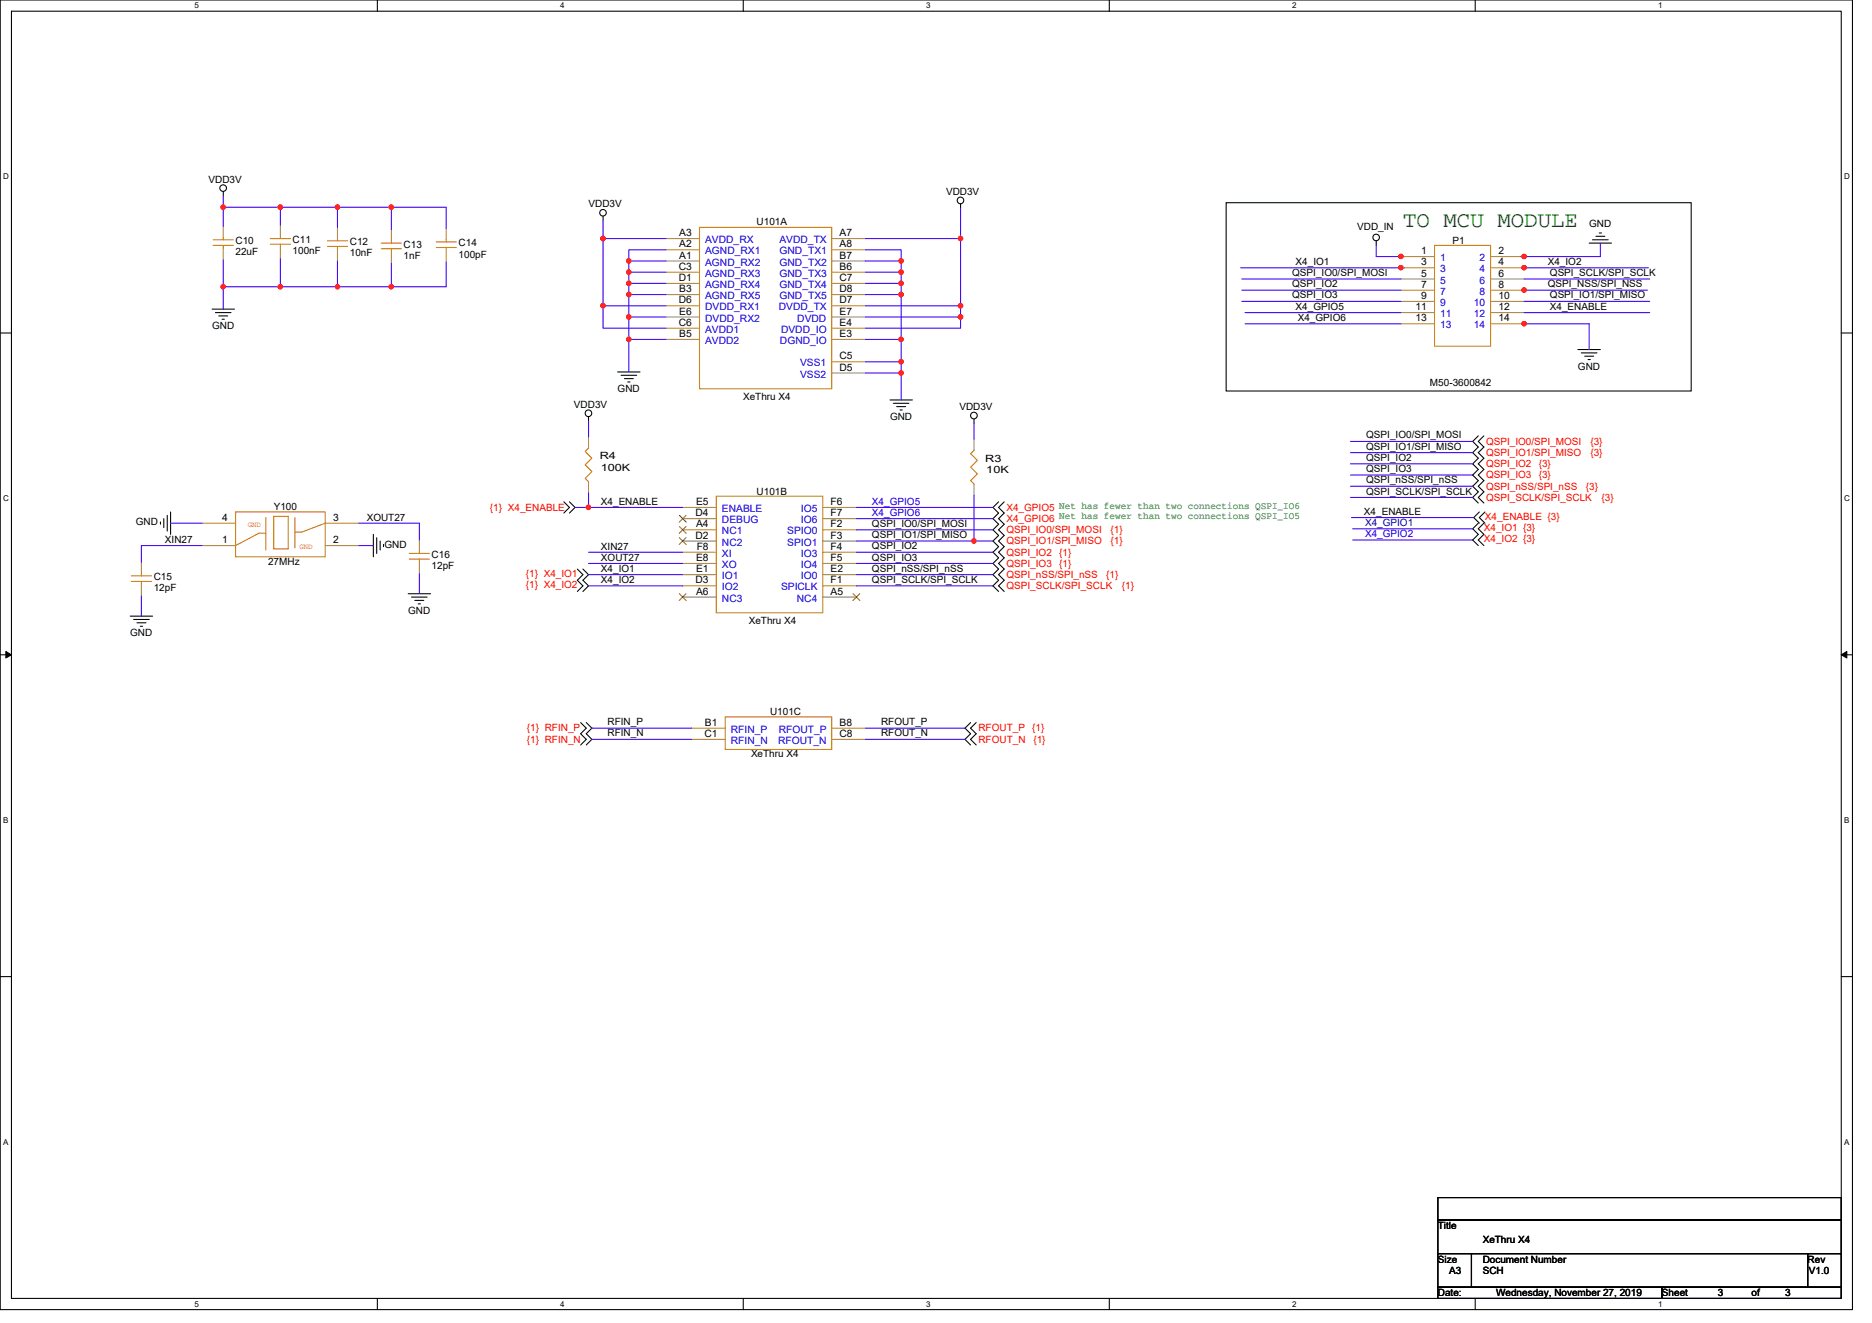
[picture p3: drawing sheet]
<svg xmlns="http://www.w3.org/2000/svg" width="297mm" height="210mm" viewBox="0 0 297 210" stroke-linecap="round" stroke-linejoin="round" font-family="sans-serif">
<path d="M0 0h293.9v207.9h-293.9zM1.8 1.8h290.4v204.3h-290.4z" fill="none" stroke="#000" stroke-width=".17"/>
<g fill="#fff">
<path d="M30.8 .2h.7v1.4h-.7z"/>
<path d="M30.8 206.3h.7v1.4h-.7z"/>
</g>
<path d="M59.9 0v1.8M59.9 206.1v1.8" fill="none" stroke="#000" stroke-width=".17"/>
<g fill="#fff">
<path d="M88.9 .2h.7v1.4h-.7z"/>
<path d="M88.9 206.3h.7v1.4h-.7z"/>
</g>
<path d="M117.9 0v1.8M117.9 206.1v1.8" fill="none" stroke="#000" stroke-width=".17"/>
<g fill="#fff">
<path d="M147 .2h.7v1.4h-.7z"/>
<path d="M147 206.3h.7v1.4h-.7z"/>
</g>
<path d="M176 0v1.8M176 206.1v1.8" fill="none" stroke="#000" stroke-width=".17"/>
<g fill="#fff">
<path d="M205 .2h.7v1.4h-.7z"/>
<path d="M205 206.3h.7v1.4h-.7z"/>
</g>
<path d="M234.1 0v1.8M234.1 206.1v1.8" fill="none" stroke="#000" stroke-width=".17"/>
<g fill="#fff">
<path d="M263.1 .2h.7v1.4h-.7z"/>
<path d="M263.1 206.3h.7v1.4h-.7z"/>
<path d="M.5 27.3h.9v1.4h-.9z"/>
<path d="M292.6 27.3h.9v1.4h-.9z"/>
<path d="M.5 78.4h.9v1.4h-.9z"/>
<path d="M292.6 78.4h.9v1.4h-.9z"/>
</g>
<path d="M0 52.9h1.8M292.2 52.9h1.7" fill="none" stroke="#000" stroke-width=".17"/>
<g fill="#fff">
<path d="M.5 129.5h.8v1.4h-.8z"/>
<path d="M292.6 129.5h.9v1.4h-.9z"/>
</g>
<path d="M0 103.9h1.8M292.2 103.9h1.7" fill="none" stroke="#000" stroke-width=".17"/>
<path d="M.9 103.4l.9 .5-.9 .5zM292.2 103.9l.8-.5v1z" fill="#000" stroke="#000" stroke-width=".16"/>
<g fill="#fff">
<path d="M.5 180.5h.8v1.4h-.8z"/>
<path d="M292.6 180.5h.9v1.4h-.9z"/>
</g>
<g fill="none" stroke="#000" stroke-width=".17">
<path d="M35.4 30.4v.7M95.7 34.3v.7M152.4 32.4v.7M194.6 32.2h73.7v29.9h-73.7zM218.4 38.2v.7M252.2 38.6h3.5M252.7 38.1h2.5M253.2 37.5h1.5M253.8 37h.3M33.7 49.1h3.5M34.2 49.6h2.5M34.7 50.1h1.4"/>
<path d="M35.2 50.7h.4M98 59h3.6M98.5 59.6h2.5M250.4 55.5h3.5M250.9 56h2.5M251.5 56.5h1.4M252 57.1h.3M89.5 79.7l.9 .8-.9 .9M90.4 79.7l.8 .8-.8 .9M93.4 66.1v.7M99.1 60.1h1.4M99.6 60.6h.4"/>
<path d="M141.2 63.5h3.6M141.7 64h2.5M142.3 64.5h1.4M142.8 65.1h.4M154.6 66.5v.7M158.5 79.7l-.9 .8 .9 .9-.9 .9 .9 .9-.9 .9 .9 .9-.9 .9 .9 .9-.9 .9 .9 .8-.9 .9 .9 .9-.9 .9 .9 .9-.9 .9 .9 .9M159.3 79.7l-.8 .8 .8 .9-.8 .9 .8 .9-.8 .9 .8 .9-.8 .9 .8 .9-.8 .9 .8 .8-.8 .9 .8 .9-.8 .9 .8 .9-.8 .9 .8 .9M234.6 69.2l-.9 .9 .9 .9-.9 .8 .9 .9-.9 .9 .9 .9-.9 .9 .9 .9-.9 .9 .9 .9-.9 .9 .9 .8M235.5 69.2l-.9 .9 .9 .9-.9 .8 .9 .9-.9 .9 .9 .9-.9 .9 .9 .9-.9 .9 .9 .9-.9 .9 .9 .8M20.7 97.8h3.5M21.2 98.3h2.5M21.7 98.8h1.5"/>
<path d="M22.3 99.4h.3M25.5 82.8v.4M26 82.3v1.4M26.5 81.8v2.5M27.1 81.3v3.5M59.2 84.8v3.6M59.8 85.3v2.5M60.3 85.9v1.4M60.9 86.4v.4M64.8 94.2h3.5M65.3 94.8h2.5M65.8 95.3h1.4"/>
<path d="M66.4 95.8h.3M91.6 90.3l.9 .9-.9 .9 .9 .9-.9 .9M92.5 90.3l.9 .9-.9 .9 .9 .9-.9 .9M234.6 83l-.9 .9 .9 .9-.9 .9 .9 .9M234.7 81.3l-.9 .8 .9 .9M235.5 83l-.9 .9 .9 .9-.9 .9 .9 .9M235.6 81.3l-.9 .8 .9 .9M92.1 114.7l.9 .9-.9 .9 .9 .8-.9 .9M93 114.7l.9 .9-.9 .9 .9 .8-.9 .9M154 114.7l-.9 .9 .9 .9-.9 .8 .9 .9M154.9 114.7l-.9 .9 .9 .9-.9 .8 .9 .9M0 155h1.8"/>
<path d="M292.2 155h1.7M228.2 190.1h64v3.5h-64zM228.2 193.6h64v5.4h-64zM228.2 199h5.3v5.3h-5.3zM233.5 199h53.3v5.3h-53.3zM286.8 199h5.4v5.3h-5.4zM228.2 204.3h35.5v1.8h-35.5zM263.7 204.3h28.5v1.8h-28.5z"/>
<circle cx="35.4" cy="29.9" r=".52"/>
<circle cx="95.7" cy="33.8" r=".52"/>
<circle cx="152.4" cy="31.8" r=".53"/>
<circle cx="218.4" cy="37.7" r=".52"/>
<circle cx="93.4" cy="65.6" r=".53"/>
<circle cx="154.5" cy="66" r=".53"/>
</g>
<g fill="none" stroke="#cc8006" stroke-width=".17">
<path d="M33.8 38.9h3.2M33.8 38.1h3.2M35.4 37.7v.4M35.4 38.9v.6M42.9 38.8h3.2M42.9 37.9h3.2M44.5 37.5v.4M44.5 38.8v.5M52 39.1h3.2M52 38.2h3.2M53.5 37.9v.3M53.5 39.1v.5"/>
<path d="M60.5 39.5h3.2M60.5 38.6h3.2M62.1 38.2v.4M62.1 39.5v.5M69.2 39.3h3.2M69.2 38.4h3.2M70.8 38.1v.3M70.8 39.3v.5M111 36.1h21v25.6h-21zM227.6 38.9h8.9v16h-8.9zM93.4 71.1l-.5 .5 1 1.1-1 1.1 1 1-1 1.1 .5 .6M113.7 78.8h16.9v18.5h-16.9z"/>
<path d="M154.6 71.5l-.6 .5 1.1 1.1-1.1 1 1.1 1.1-1.1 1.1 .6 .5M20.8 92.3h3.2M20.8 91.4h3.2M22.4 91v.4M22.4 92.3v.5M37.4 81.3h14.2v7.1h-14.2zM42.2 82.1v5.2M42.2 84.6h-1.1l-3.7 2M43.4 82h2.3v5.1h-2.3zM46.8 82.1v4.9M51.6 83l-3.7 1.5h-1.1M64.9 88.7h3.2"/>
<path d="M64.9 87.8h3.2M66.5 87.5v.3M66.5 88.7v.6M115.1 113.8h16.9v5.2h-16.9z"/>
</g>
<g fill="none" stroke="#a84" stroke-width=".17">
<path d="M35.4 35.9v1.8M35.4 39.5v1.8M44.5 35.7v1.8M44.5 39.3v1.8M53.5 36.1v1.8M53.5 39.6v1.8M62.1 36.4v1.8M70.8 36.3v1.8M70.8 39.8v1.8M105.7 37.9h5.3M105.7 39.6h5.3M132 37.9h5.3"/>
<path d="M132 39.6h5.3M62.1 40v1.8M105.7 41.4h5.3M105.7 43.2h5.3M105.7 45h5.3M105.7 46.8h5.3M105.7 48.5h5.3M105.7 50.3h5.3M105.7 52.1h5.3M105.7 53.9h5.3M132 41.4h5.3M132 43.2h5.3"/>
<path d="M132 45h5.3M132 46.8h5.3M132 48.5h5.3M132 50.3h5.3M132 52.1h5.3M132 53.9h5.3M132 57.4h5.3M132 59.2h5.3M222.3 40.7h5.3M222.3 42.5h5.3M222.3 44.3h5.3M222.3 46.1h5.3"/>
<path d="M222.3 47.8h5.3M222.3 49.6h5.3M222.3 51.4h5.3M236.5 40.7h5.3M236.5 42.5h5.3M236.5 44.3h5.3M236.5 46.1h5.3M236.5 47.8h5.3M236.5 49.6h5.3M236.5 51.4h5.3M93.4 76.5v1.7M93.4 69.3v1.8"/>
<path d="M154.6 76.8v1.8M154.6 69.7v1.8M22.4 89.3v1.7M22.4 92.8v1.8M32 86.6h5.4M32 83h5.4M51.6 86.6h5.3M51.6 83h5.3M66.5 85.7v1.8M66.5 89.3v1.7M108.3 80.5h5.4M108.3 82.3h5.4"/>
<path d="M108.3 84.1h5.4M108.3 85.9h5.4M108.3 87.7h5.4M108.3 89.4h5.4M108.3 91.2h5.4M108.3 93h5.4M108.3 94.8h5.4M130.6 80.5h5.3M130.6 82.3h5.3M130.6 84.1h5.3M130.6 85.9h5.3M130.6 87.7h5.3"/>
<path d="M130.6 89.4h5.3M130.6 91.2h5.3M130.6 93h5.3M130.6 94.8h5.3M109.7 115.6h5.4M109.7 117.3h5.4M132 115.6h5.3M132 117.3h5.3"/>
</g>
<path d="M107.8 81.8l1.1 1.1M107.8 83.6l1.1 1M107.8 85.3l1.1 1.1M107.8 94.2l1.1 1.1M108.9 81.8l-1.1 1.1M108.9 83.6l-1.1 1M108.9 85.3l-1.1 1.1M108.9 94.2l-1.1 1.1M135.4 94.2l1 1.1M136.4 94.2l-1.1 1.1" fill="none" stroke="#804000" stroke-width=".16"/>
<g fill="none" stroke="#4200ff" stroke-width=".17">
<path d="M35.4 31.1v1.8M35.4 32.9v3M35.4 32.9h9.1M53.5 32.9h-9v2.8M62.1 32.9h-8.6v3.2M70.8 36.3v-3.4h-8.7v3.5M95.7 35v2.9M95.7 37.9v10.6M95.7 37.9h10M105.7 39.6h-5.9v1.8M137.3 37.9h15.1M137.3 39.6h5.7v1.8"/>
<path d="M152.4 33.1v4.8M152.4 37.9v10.6M218.4 38.9v1.8h4.1M253.9 38.6v2.1h-12.6M35.4 45.5v3.6M35.4 41.3v4.2M35.4 45.5h9.1M44.5 41.1v4.4h9M53.5 41.4v4.1h8.6M70.8 41.6v3.9h-8.7v-3.7M95.7 48.5v3.6h10M95.7 48.5h10"/>
<path d="M99.8 43.2h5.9M99.8 45h5.9M99.8 46.8h5.9M99.8 43.2v1.8M99.8 45v1.8M99.8 46.8v3.5M105.7 41.4h-5.9v1.8M105.7 50.3h-5.9v3.6M105.7 53.9h-5.9v5.1M137.3 48.5h15.1M137.3 50.3h15.1M137.3 59.2h5.7v4.3"/>
<path d="M137.3 57.4h5.7M137.3 53.9h5.7v3.5M137.3 46.8h5.7v7.1M137.3 45h5.7M137.3 43.2h5.7M137.3 41.4h5.7v1.8M143 57.4v1.8M143 45v1.8M143 43.2v1.8M152.4 48.5v1.8M152.4 50.3v1.8h-15.1M196.9 42.5h25.9"/>
<path d="M197 44.3h25.3M197 46.1h25.3M197 47.8h25.3M197.6 51.4h24.7M197.6 49.6h24.7M241.5 51.4h10.7v4.1M241.5 46.1h19.9M241.7 42.5h19.9M241.8 49.6h20M241.8 47.8h20M241.8 44.3h20M93.4 66.8v2.5"/>
<path d="M93.4 78.2v2.3M154.6 78.6v7.3h3M154.6 67.2v2.5M214.3 70.1h19.4M214.3 71.8h19.4M214.3 73.6h19.4M214.3 75.4h19.4M214.3 77.2h19.4M214.3 79h19.4M22.4 94.6v3.2M27.1 83h4.9M32 86.6h-9.6v2.7"/>
<path d="M56.9 86.6h2.3M56.9 83h9.6v2.7M66.5 91v3.2M91.2 80.5h2.2M93.4 80.5h14.9M93.4 87.7h14.9M93.4 89.4h14.9M93.4 91.2h14.9M93.4 93h14.9M135.9 80.5h21.7M135.9 82.3h21.7M135.9 84.1h21.7"/>
<path d="M135.9 85.9h18.7M135.9 87.7h21.7M135.9 89.4h21.7M135.9 91.2h21.7M135.9 93h21.7M214.5 82.1h19.3M214.6 83.9h19.1M214.6 85.7h19.1M93.9 115.6h15.8M93.9 117.3h15.8M137.3 115.6h15.8M137.3 117.3h15.8"/>
</g>
<g fill="#f00" stroke="#f00" stroke-width=".17">
<circle cx="35.4" cy="32.9" r=".34"/>
<circle cx="44.5" cy="32.9" r=".35"/>
<circle cx="35.4" cy="45.5" r=".34"/>
<circle cx="44.5" cy="45.5" r=".35"/>
<circle cx="53.5" cy="32.9" r=".34"/>
<circle cx="62.1" cy="32.9" r=".34"/>
<circle cx="53.5" cy="45.5" r=".34"/>
<circle cx="62.1" cy="45.5" r=".34"/>
<circle cx="95.7" cy="37.9" r=".35"/>
<circle cx="95.7" cy="48.5" r=".35"/>
<circle cx="99.8" cy="41.4" r=".34"/>
<circle cx="99.8" cy="43.2" r=".34"/>
<circle cx="99.8" cy="45" r=".34"/>
<circle cx="99.8" cy="46.7" r=".34"/>
<circle cx="99.8" cy="50.3" r=".34"/>
<circle cx="99.8" cy="53.9" r=".34"/>
<circle cx="152.4" cy="37.9" r=".35"/>
<circle cx="152.4" cy="48.5" r=".35"/>
<circle cx="152.4" cy="50.3" r=".35"/>
<circle cx="143" cy="41.4" r=".34"/>
<circle cx="143" cy="59.2" r=".34"/>
<circle cx="143" cy="57.4" r=".34"/>
<circle cx="143" cy="46.7" r=".34"/>
<circle cx="143" cy="53.9" r=".34"/>
<circle cx="143" cy="45" r=".34"/>
<circle cx="143" cy="43.2" r=".34"/>
<circle cx="154.5" cy="85.9" r=".34"/>
<circle cx="93.4" cy="80.5" r=".35"/>
<circle cx="241.8" cy="46" r=".35"/>
<circle cx="241.8" cy="42.5" r=".35"/>
<circle cx="222.3" cy="40.7" r=".35"/>
<circle cx="241.8" cy="40.7" r=".35"/>
<circle cx="222.3" cy="42.5" r=".35"/>
<circle cx="241.8" cy="51.4" r=".35"/>
</g>
<text font-size="3.6" fill="#008000" x="222.6" y="36.1">TO MCU MODULE</text>
<g font-size="1.6">
<text x="33.1" y="29">VDD3V</text>
<text x="93.4" y="32.9">VDD3V</text>
<text x="120.1" y="35.7">U101A</text>
<text x="150.1" y="30.9">VDD3V</text>
<text x="37.4" y="38.8">C10</text>
<text x="37.4" y="40.5">22uF</text>
<text x="46.4" y="38.6">C11</text>
<text x="46.4" y="40.4">100nF</text>
<text x="55.5" y="38.9">C12</text>
<text x="55.5" y="40.7">10nF</text>
<text x="64" y="39.3">C13</text>
<text x="64" y="41.1">1nF</text>
<text x="72.8" y="39.1">C14</text>
<text x="72.8" y="40.9">100pF</text>
<text x="107.8" y="37.5">A3</text>
<text x="107.8" y="39.3">A2</text>
<text x="107.8" y="41">A1</text>
<text x="133.2" y="39.3">A8</text>
<text x="133.2" y="41">B7</text>
<text x="133.2" y="37.5">A7</text>
<text x="215.3" y="36.4">VDD_IN</text>
<text x="225.5" y="40.3">1</text>
<text x="230.5" y="38.8">P1</text>
<text x="237.8" y="40.3">2</text>
<text x="252.2" y="36.1">GND</text>
<text x="107.7" y="42.8">C3</text>
<text x="107.7" y="44.6">D1</text>
<text x="107.8" y="46.4">B3</text>
<text x="133.2" y="42.8">B6</text>
<text x="133.2" y="44.6">C7</text>
<text x="133.2" y="46.4">D8</text>
<text x="205" y="43.8">QSPI_IO0/SPI_MOSI</text>
<text x="205" y="45.6">QSPI_IO2</text>
<text x="205" y="47.4">QSPI_IO3</text>
<text x="205.6" y="42">X4_IO1</text>
<text x="225.5" y="42.1">3</text>
<text x="225.5" y="43.9">5</text>
<text x="225.5" y="45.7">7</text>
<text x="225.5" y="47.5">9</text>
<text x="237.8" y="42.1">4</text>
<text x="237.8" y="43.9">6</text>
<text x="237.8" y="45.7">8</text>
<text x="237.8" y="47.5">10</text>
<text x="245.6" y="45.6">QSPI_NSS/SPI_NSS</text>
<text x="245.6" y="42">X4_IO2</text>
<text x="245.9" y="47.4">QSPI_IO1/SPI_MISO</text>
<text x="245.9" y="43.8">QSPI_SCLK/SPI_SCLK</text>
<text x="33.7" y="52.3">GND</text>
<text x="107.7" y="48.2">D6</text>
<text x="107.7" y="51.7">C6</text>
<text x="107.8" y="49.9">E6</text>
<text x="107.8" y="53.5">B5</text>
<text x="133.2" y="48.2">D7</text>
<text x="133.2" y="51.7">E4</text>
<text x="133.2" y="53.5">E3</text>
<text x="133.2" y="49.9">E7</text>
<text x="205.6" y="49.1">X4_GPIO5</text>
<text x="205.9" y="50.9">X4_GPIO6</text>
<text x="224.6" y="49.2">11</text>
<text x="224.6" y="51">13</text>
<text x="237.8" y="49.2">12</text>
<text x="237.8" y="51">14</text>
<text x="245.9" y="49.1">X4_ENABLE</text>
<text x="133.2" y="57">C5</text>
<text x="133.2" y="58.8">D5</text>
<text x="250.4" y="58.7">GND</text>
<text x="91.1" y="64.7">VDD3V</text>
<text x="98" y="62.2">GND</text>
<text x="117.9" y="63.5">XeThru X4</text>
<text x="152.2" y="65.1">VDD3V</text>
<text x="226.9" y="61.3">M50-3600842</text>
<text x="141.2" y="66.7">GND</text>
<text x="216.8" y="69.6">QSPI_IO0/SPI_MOSI</text>
<text x="216.8" y="71.4">QSPI_IO1/SPI_MISO</text>
<text x="95.2" y="72.9">R4</text>
<text x="95.3" y="74.7">100K</text>
<text x="156.3" y="73.3">R3</text>
<text x="156.5" y="75">10K</text>
<text x="216.8" y="73.2">QSPI_IO2</text>
<text x="216.8" y="74.9">QSPI_IO3</text>
<text x="216.8" y="76.7">QSPI_nSS/SPI_nSS</text>
<text x="21.5" y="83.4">GND</text>
<text x="35.2" y="82.7">4</text>
<text x="43.4" y="80.9">Y100</text>
<text x="52.8" y="82.7">3</text>
<text x="58.2" y="82.7">XOUT27</text>
<text x="95.4" y="80.1">X4_ENABLE</text>
<text x="110.4" y="81.9">D4</text>
<text x="110.4" y="80.2">E5</text>
<text x="110.4" y="83.7">A4</text>
<text x="120.1" y="78.6">U101B</text>
<text x="131.8" y="80.2">F6</text>
<text x="131.8" y="81.9">F7</text>
<text x="131.8" y="83.7">F2</text>
<text x="138.4" y="83.6">QSPI_IO0/SPI_MOSI</text>
<text x="216.4" y="81.7">X4_ENABLE</text>
<text x="216.8" y="78.5">QSPI_SCLK/SPI_SCLK</text>
<text x="26.2" y="86.2">XIN27</text>
<text x="35.2" y="86.2">1</text>
<text x="42.5" y="89.6">27MHz</text>
<text x="52.8" y="86.2">2</text>
<text x="61" y="86.9">GND</text>
<text x="68.5" y="88.5">C16</text>
<text x="95.4" y="87.3">XIN27</text>
<text x="95.4" y="89.1">XOUT27</text>
<text x="110.4" y="85.5">D2</text>
<text x="110.4" y="89">E8</text>
<text x="110.6" y="87.3">F8</text>
<text x="131.8" y="87.3">F4</text>
<text x="131.8" y="89">F5</text>
<text x="131.8" y="85.5">F3</text>
<text x="138.4" y="85.4">QSPI_IO1/SPI_MISO</text>
<text x="138.4" y="87.2">QSPI_IO2</text>
<text x="138.4" y="89">QSPI_IO3</text>
<text x="24.4" y="92.1">C15</text>
<text x="24.4" y="93.9">12pF</text>
<text x="68.5" y="90.3">12pF</text>
<text x="95.4" y="90.7">X4_IO1</text>
<text x="95.4" y="92.5">X4_IO2</text>
<text x="110.4" y="92.6">D3</text>
<text x="110.4" y="90.8">E1</text>
<text x="110.4" y="94.4">A6</text>
<text x="131.8" y="90.8">E2</text>
<text x="131.8" y="94.4">A5</text>
<text x="131.8" y="92.6">F1</text>
<text x="138.4" y="90.7">QSPI_nSS/SPI_nSS</text>
<text x="138.4" y="92.5">QSPI_SCLK/SPI_SCLK</text>
<text x="20.7" y="101">GND</text>
<text x="64.8" y="97.4">GND</text>
<text x="118.8" y="99">XeThru X4</text>
<text x="122.2" y="113.4">U101C</text>
<text x="96.4" y="115.1">RFIN_P</text>
<text x="96.4" y="116.9">RFIN_N</text>
<text x="111.8" y="117">C1</text>
<text x="111.9" y="115.2">B1</text>
<text x="133.2" y="117">C8</text>
<text x="133.2" y="115.2">B8</text>
<text x="139.8" y="115.1">RFOUT_P</text>
<text x="139.8" y="116.9">RFOUT_N</text>
<text x="119.2" y="120.2">XeThru X4</text>
<text x="228.2" y="195.1">Title</text>
<text x="235.3" y="197.4">XeThru X4</text>
<text x="228.2" y="200.4">Size</text>
<text x="229.9" y="202.2">A3</text>
<text x="235.3" y="200.4">Document Number</text>
<text x="235.3" y="202.2">SCH</text>
<text x="286.8" y="200.4">Rev</text>
<text x="287" y="202.2">V1.0</text>
<text x="228.2" y="205.7">Date:</text>
<text x="237.4" y="205.7">Wednesday, November 27, 2019</text>
<text x="263.7" y="205.7">Sheet</text>
<text x="272.6" y="205.7">3</text>
<text x="277.9" y="205.7">of</text>
<text x="283.3" y="205.7">3</text>
</g>
<g font-size="1.6" fill="#00c">
<text x="111.9" y="38.6">AVDD_RX</text>
<text x="111.9" y="40.4">AGND_RX1</text>
<text x="123.7" y="38.6">AVDD_TX</text>
<text x="123.7" y="40.4">GND_TX1</text>
<text x="228.5" y="41.4">1</text>
<text x="234.7" y="41.4">2</text>
<text x="111.9" y="42.1">AGND_RX2</text>
<text x="111.9" y="43.9">AGND_RX3</text>
<text x="111.9" y="45.7">AGND_RX4</text>
<text x="111.9" y="47.5">AGND_RX5</text>
<text x="123.7" y="42.1">GND_TX2</text>
<text x="123.7" y="43.9">GND_TX3</text>
<text x="123.7" y="45.7">GND_TX4</text>
<text x="123.7" y="47.5">GND_TX5</text>
<text x="228.5" y="43.2">3</text>
<text x="228.5" y="45">5</text>
<text x="228.5" y="46.8">7</text>
<text x="234.7" y="43.2">4</text>
<text x="234.7" y="45">6</text>
<text x="234.7" y="46.8">8</text>
<text x="111.9" y="49.3">DVDD_RX1</text>
<text x="111.9" y="51">DVDD_RX2</text>
<text x="111.9" y="52.8">AVDD1</text>
<text x="123.6" y="49.3">DVDD_TX</text>
<text x="123.9" y="52.8">DVDD_IO</text>
<text x="126.5" y="51">DVDD</text>
<text x="228.5" y="48.6">9</text>
<text x="228.5" y="50.3">11</text>
<text x="228.5" y="52.1">13</text>
<text x="233.8" y="48.6">10</text>
<text x="233.8" y="50.3">12</text>
<text x="233.8" y="52.1">14</text>
<text x="111.9" y="54.6">AVDD2</text>
<text x="123.8" y="54.6">DGND_IO</text>
<text x="127" y="58.1">VSS1</text>
<text x="127" y="59.9">VSS2</text>
<text x="114.6" y="81.3">ENABLE</text>
<text x="114.6" y="83">DEBUG</text>
<text x="127.1" y="81.3">IO5</text>
<text x="127.1" y="83">IO6</text>
<text x="114.6" y="84.8">NC1</text>
<text x="114.6" y="86.6">NC2</text>
<text x="114.6" y="88.4">XI</text>
<text x="124.9" y="84.8">SPIO0</text>
<text x="124.9" y="86.6">SPIO1</text>
<text x="127.1" y="88.4">IO3</text>
<text x="114.6" y="90.1">XO</text>
<text x="114.6" y="91.9">IO1</text>
<text x="114.6" y="93.7">IO2</text>
<text x="114.6" y="95.5">NC3</text>
<text x="123.9" y="93.7">SPICLK</text>
<text x="126.4" y="95.5">NC4</text>
<text x="127.1" y="90.1">IO4</text>
<text x="127.1" y="91.9">IO0</text>
<text x="116" y="116.3">RFIN_P</text>
<text x="116" y="118.1">RFIN_N</text>
<text x="123.5" y="118.1">RFOUT_N</text>
<text x="123.6" y="116.3">RFOUT_P</text>
</g>
<g font-size="1.6" fill="#f00">
<text x="235.8" y="70.6">QSPI_IO0/SPI_MOSI</text>
<text x="252.3" y="70.6">{3}</text>
<text x="235.8" y="72.4">QSPI_IO1/SPI_MISO</text>
<text x="235.8" y="74.1">QSPI_IO2</text>
<text x="235.8" y="75.9">QSPI_IO3</text>
<text x="235.8" y="77.7">QSPI_nSS/SPI_nSS</text>
<text x="244.2" y="74.1">{3}</text>
<text x="244.2" y="75.9">{3}</text>
<text x="251.6" y="77.7">{3}</text>
<text x="252.3" y="72.4">{3}</text>
<text x="77.7" y="81.1">{1} X4_ENABLE</text>
<text x="159.7" y="81.1">X4_GPIO5 Net has fewer than two connections QSPI_IO6</text>
<text x="159.7" y="82.8">X4_GPIO6</text>
<text x="235.6" y="82.5">X4_ENABLE {3}</text>
<text x="235.8" y="79.5">QSPI_SCLK/SPI_SCLK</text>
<text x="254.1" y="79.5">{3}</text>
<text x="159.7" y="84.6">QSPI_IO0/SPI_MOSI</text>
<text x="159.7" y="86.4">QSPI_IO1/SPI_MISO</text>
<text x="159.7" y="88.2">QSPI_IO2</text>
<text x="159.7" y="90">QSPI_IO3</text>
<text x="168.1" y="88.2">{1}</text>
<text x="168.1" y="90">{1}</text>
<text x="176.2" y="84.6">{1}</text>
<text x="176.2" y="86.4">{1}</text>
<text x="235.5" y="84.3">X4_IO1 {3}</text>
<text x="235.5" y="86">X4_IO2 {3}</text>
<text x="83.4" y="91.6">{1} X4_IO1</text>
<text x="83.4" y="93.3">{1} X4_IO2</text>
<text x="159.7" y="91.7">QSPI_nSS/SPI_nSS</text>
<text x="159.7" y="93.5">QSPI_SCLK/SPI_SCLK</text>
<text x="175.5" y="91.7">{1}</text>
<text x="178" y="93.5">{1}</text>
<text x="83.6" y="116.1">{1} RFIN_P</text>
<text x="83.6" y="117.9">{1} RFIN_N</text>
<text x="155.3" y="116.1">RFOUT_P</text>
<text x="155.3" y="117.9">RFOUT_N</text>
<text x="163.8" y="116.1">{1}</text>
<text x="164" y="117.9">{1}</text>
</g>
<g font-size="1.6" fill="#00f">
<text x="138.4" y="80.1">X4_GPIO5</text>
<text x="138.4" y="81.9">X4_GPIO6</text>
<text x="216.6" y="85.2">X4_GPIO2</text>
</g>
<text font-size="1.6" fill="#008000" x="168.1" y="82.3">Net has fewer than two connections QSPI_IO5</text>
<text font-size="1.6" fill="#0000a0" x="216.6" y="83.5">X4_GPIO1</text>
<g font-size="1.3">
<text x="30.8" y="1.3">5</text>
<text x="88.9" y="1.3">4</text>
<text x="147" y="1.3">3</text>
<text x="205" y="1.3">2</text>
<text x="263.1" y="1.3">1</text>
<text x=".5" y="28.4">D</text>
<text x="292.6" y="28.4">D</text>
<text x=".5" y="79.5">C</text>
<text x="292.6" y="79.5">C</text>
<text x=".5" y="130.6">B</text>
<text x="292.6" y="130.6">B</text>
<text x=".5" y="181.7">A</text>
<text x="292.6" y="181.7">A</text>
<text x="30.8" y="207.4">5</text>
<text x="88.9" y="207.4">4</text>
<text x="147" y="207.4">3</text>
<text x="205" y="207.4">2</text>
<text x="263.1" y="207.4">1</text>
</g>
<g font-size="1.2" fill="#cc8006">
<text x="39.3" y="83.7">GND</text>
<text x="47.5" y="87.2">GND</text>
</g>
</svg>
